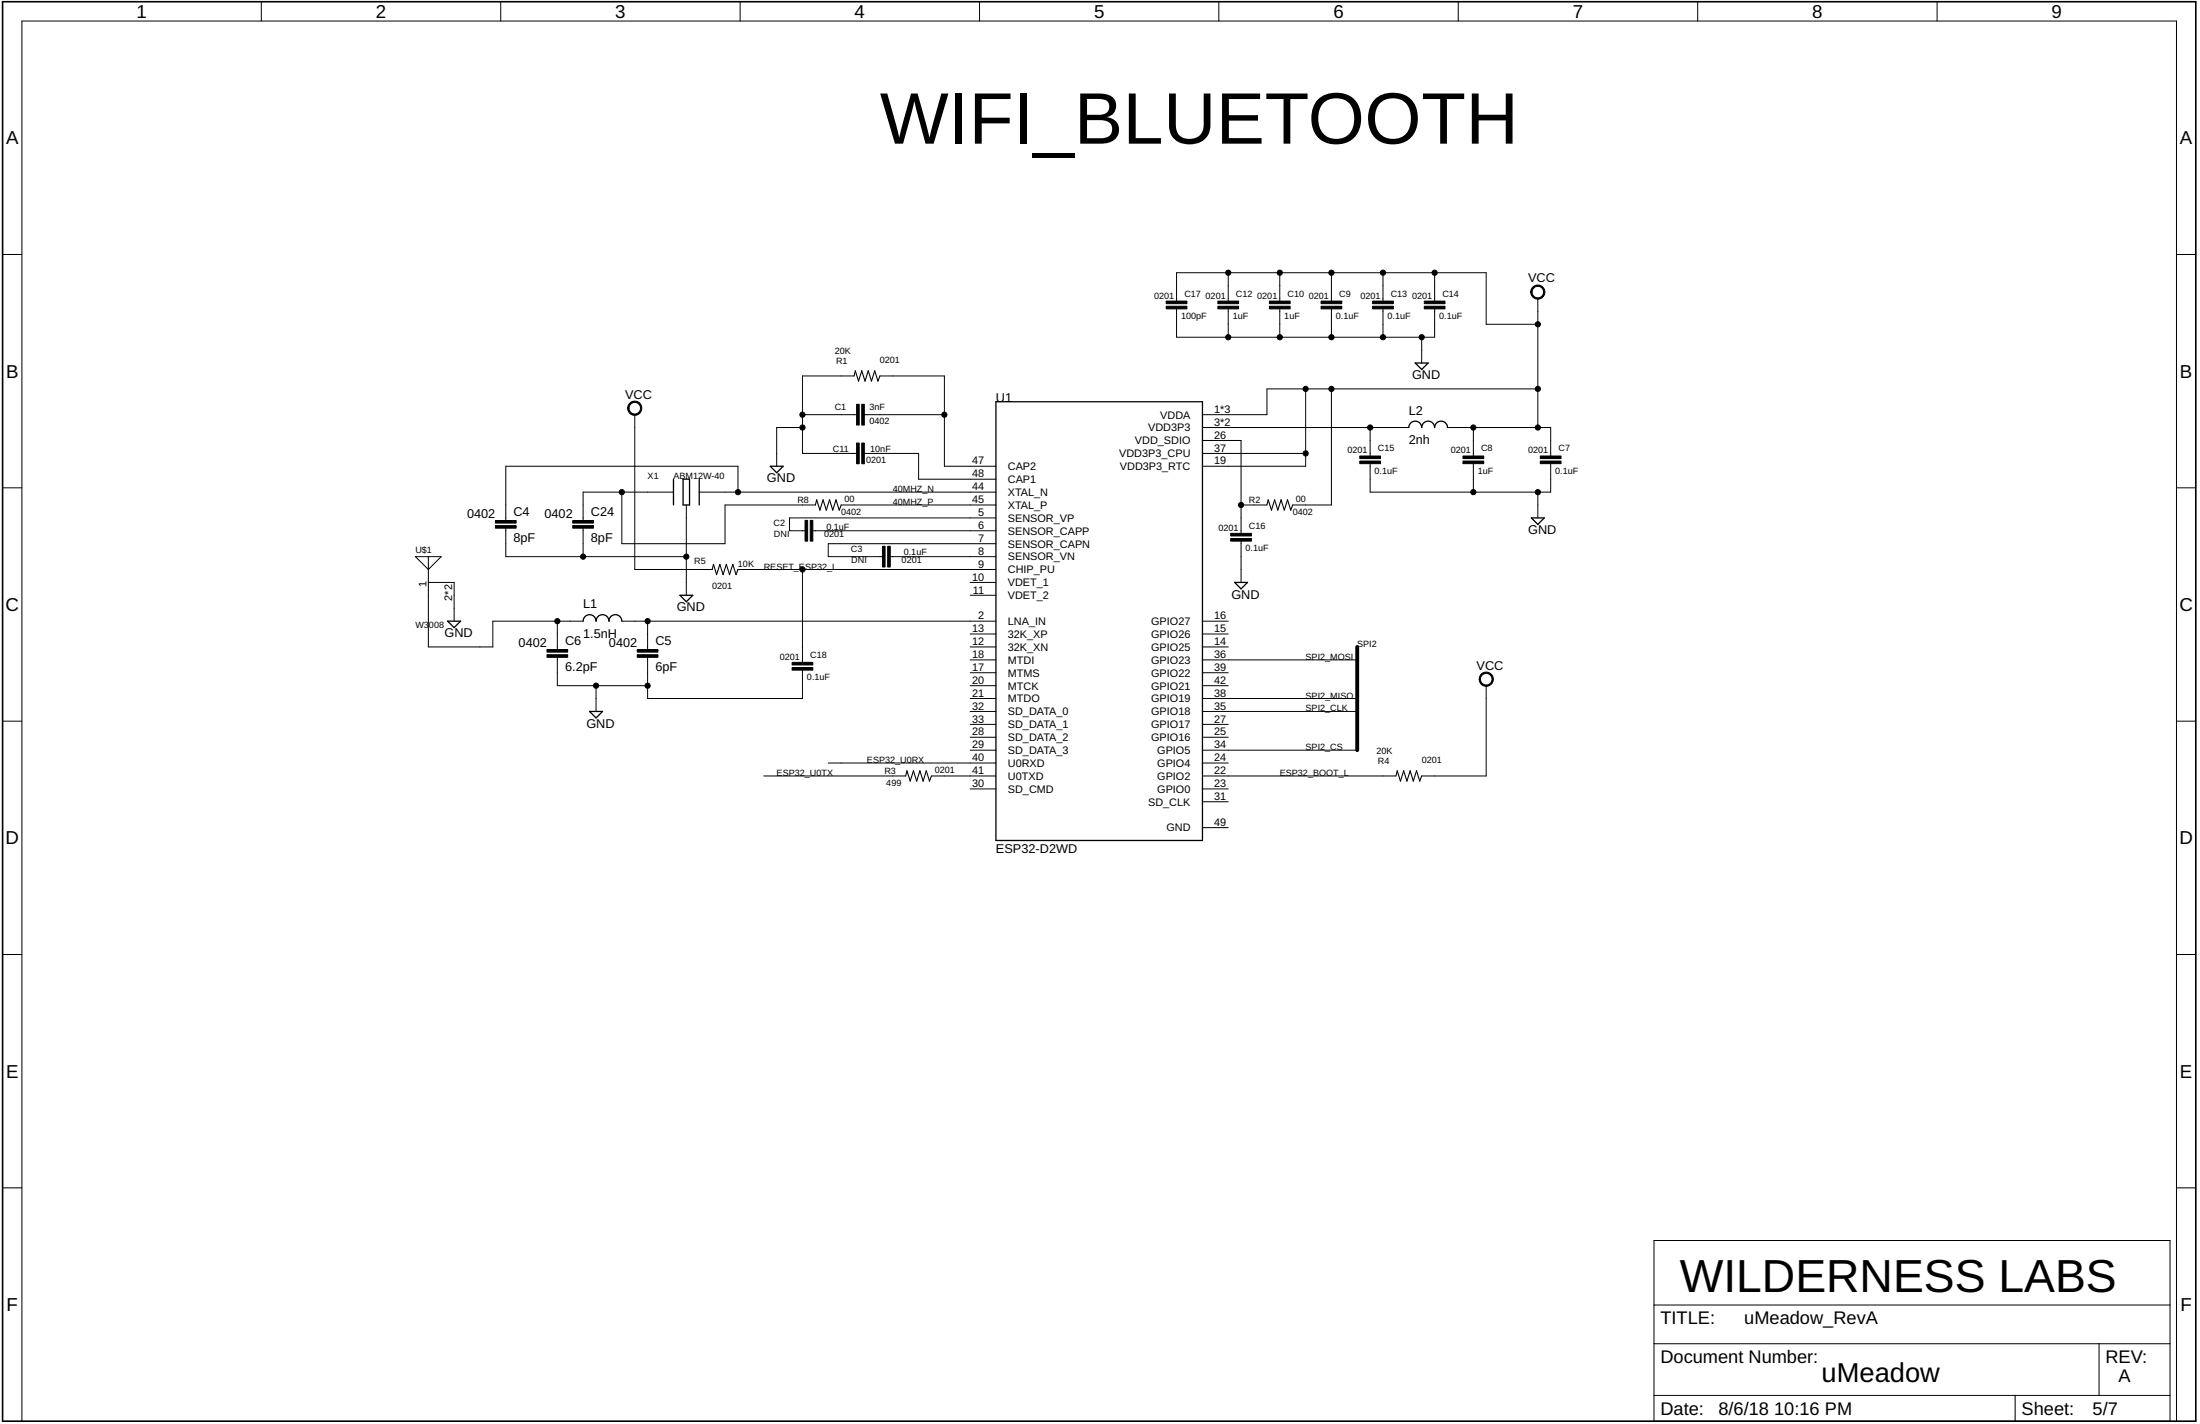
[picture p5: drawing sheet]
<svg xmlns="http://www.w3.org/2000/svg" width="432mm" height="279mm" viewBox="0 0 432 279" stroke-linecap="round" stroke-linejoin="round" font-family="sans-serif">
<path d="M.5 .3h430.5v278.5h-430.5z" fill="none" stroke="#000" stroke-width=".32"/>
<g fill="none" stroke="#000" stroke-width=".2">
<path d="M51.3 .3v3.8M98.3 .3v3.8M145.3 .3v3.8M192.3 .3v3.8M239.2 .3v3.8M286.2 .3v3.8M333.2 .3v3.8M380.2 .3v3.8M.5 49.9h3.8M230.9 59.1v-5.6h60.8v10.1h10.1M241.1 53.5v5.6M251.2 53.5v5.6"/>
<path d="M261.3 53.5v5.6M271.4 53.5v5.6M281.6 53.5v5.6M301.8 58.6v25.3M427.2 49.9h3.8M167.6 73.8h-10.1v15.2h10.6M172.7 73.8h12.7v17.7h10.1M230.9 60.6v5.6h50.7v-5.6M241.1 60.6v5.6M251.2 60.6v5.6M256.3 76.3v15.2h-20.3M261.3 76.3v22.8h-7.6"/>
<path d="M261.3 60.6v5.6M271.4 60.6v5.6M279 66.2v5M301.8 76.3h-53.1v5.1h-12.7M.5 95.7h3.8M122 96.6v10.1h20.3v-7.6h17.7M124.6 81.4v30.3h15.2M132.2 96.6h-17.8v5.5M134.7 99.1v17.7M137.2 96.6h58.3M144.8 96.6v-5.1h-45.5v10.6M157.5 81.4h10.6"/>
<path d="M157.5 83.9h-5.1v7.6M165.1 99.1h30.4M169.7 81.4h15.7M169.7 89h10.6v5h15.2M236 83.9h40.5M236 86.4h7.6v18.2M236 89h20.3M243.6 99.1h5.1M268.9 91v5.6h35.5v-5.6M268.9 83.9v5.6M284.1 83.9h20.3v5.6M289.2 83.9v5.6"/>
<path d="M289.2 91v5.6M301.8 96.6v5M427.2 95.7h3.8M81.5 109.2h5.1l-2.5 2.5zM84.1 109.2v17.7h12.6v-5h17.7M84.1 114.3h5v7.6M99.3 103.6v5.6h35.4M114.4 103.6v5.6M144.8 111.7h50.7M157.5 111.7v18.3M159.5 104.1h36M174.7 109.2h20.8"/>
<path d="M190.4 114.3h5.1M190.4 116.8h5.1M195.5 101.6h-40.5v2.5h3M195.5 106.7h-32.9v2.5h10.6M243.6 106.2v8.1M109.4 129v5.5h17.7M109.4 121.9v5.5M117 134.5v5.1M122 121.9h73.5M127.1 129v8.1h30.4v-5.6M127.1 121.9v5.5M190.4 124.4h5.1"/>
<path d="M190.4 126.9h5.1M190.4 132h5.1M190.4 129.5h5.1M190.4 134.5h5.1M190.4 137.1h5.1M190.4 139.6h5.1M236 121.9h5.1M236 124.4h5.1M236 126.9h5.1M236 132h5.1M236 129.5h30.4M236 134.5h5.1"/>
<path d="M236 137.1h30.4M236 139.6h30.4M291.7 134.5v17.8h-12.7M.5 141.5h3.8M149.9 152.3h27.9M162.6 149.7h32.9M182.8 152.3h12.7M190.4 154.8h5.1M190.4 144.7h5.1M190.4 142.1h5.1M190.4 147.2h5.1M236 152.3h38"/>
<path d="M236 154.8h5.1M236 149.7h5.1M236 144.7h5.1M236 142.1h5.1M236 147.2h30.4M236 157.3h5.1M427.2 141.5h3.8M236 162.4h5.1M.5 187.3h3.8M427.2 187.3h3.8M.5 233.1h3.8M427.2 233.1h3.8"/>
<path d="M324.6 243.4h101.3v35.4h-101.3zM324.6 256.1h101.3M4.3 278.8v-274.7h422.9v274.7M324.6 263.7h101.3M324.6 273.8h101.3M395.5 273.8v5M412 263.7v10.1"/>
</g>
<g fill="none" stroke="#000" stroke-width=".25">
<path d="M195.5 78.8h40.5v86.1h-40.5zM277.8 71.2h2.5l-1.3 1.3zM132.2 94v5.1M134.1 94h1.2v5.1h-1.2zM137.2 94v5.1M151.2 91.5h2.5l-1.3 1.3zM276.5 83.9a1.26 1.26 0 0 1 1.3-1.3 1.26 1.26 0 0 1 1.2 1.3 1.27 1.27 0 0 1 1.3-1.3 1.27 1.27 0 0 1 1.3 1.3 1.26 1.26 0 0 1 1.2-1.3 1.26 1.26 0 0 1 1.3 1.3M133.5 116.8h2.5l-1.3 1.3zM242.3 114.3h2.6l-1.3 1.2zM300.6 101.6h2.5l-1.3 1.3zM87.9 121.9h2.5l-1.3 1.2zM114.4 121.9a1.27 1.27 0 0 1 1.3-1.3 1.27 1.27 0 0 1 1.3 1.3 1.27 1.27 0 0 1 1.3-1.3 1.27 1.27 0 0 1 1.2 1.3 1.26 1.26 0 0 1 1.3-1.3 1.26 1.26 0 0 1 1.2 1.3"/>
<path d="M115.7 139.6h2.6l-1.3 1.3z"/>
</g>
<g fill="#000" stroke="#000" stroke-width=".2">
<path d="M228.9 59.1h4.1v.5h-4.1zM239 59.1h4.1v.5h-4.1zM249.2 59.1h4v.5h-4zM259.3 59.1h4.1v.5h-4.1zM269.4 59.1h4.1v.5h-4.1zM279.5 59.1h4.1v.5h-4.1zM168.1 79.3h.5v4.1h-.5zM169.1 79.3h.6v4.1h-.6zM228.9 60.1h4.1v.5h-4.1zM239 60.1h4.1v.5h-4.1zM249.2 60.1h4v.5h-4zM259.3 60.1h4.1v.5h-4.1z"/>
<path d="M269.4 60.1h4.1v.5h-4.1zM279.5 60.1h4.1v.5h-4.1zM168.1 86.9h.5v4.1h-.5zM169.1 86.9h.6v4.1h-.6zM266.9 90.5h4.1v.5h-4.1zM266.9 89.5h4.1v.5h-4.1zM287.1 90.5h4.1v.5h-4.1zM287.1 89.5h4.1v.5h-4.1zM302.3 90.5h4.1v.5h-4.1zM302.3 89.5h4.1v.5h-4.1zM97.2 103.1h4.1v.5h-4.1zM97.2 102.1h4.1v.5h-4.1z"/>
<path d="M112.4 103.1h4.1v.5h-4.1zM112.4 102.1h4.1v.5h-4.1zM158 102.1h.5v4.1h-.5zM159 102.1h.5v4.1h-.5zM173.2 107.2h.5v4.1h-.5zM174.2 107.2h.5v4.1h-.5zM241.6 105.7h4v.5h-4zM241.6 104.6h4v.6h-4zM107.4 128.5h4v.5h-4zM107.4 127.4h4v.6h-4zM125.1 128.5h4v.5h-4zM125.1 127.4h4v.6h-4z"/>
<path d="M155.5 131h4v.5h-4zM155.5 130h4v.5h-4z"/>
</g>
<path d="M167.6 73.8l.3-1.1 .6 2.1 .6-2.1 .7 2.1 .6-2.1 .6 2.1 .7-2.1 .6 2.1 .4-1M160 99.1l.3-1 .6 2 .6-2 .7 2 .6-2 .6 2 .7-2 .6 2 .4-1M248.7 99.1l.2-1 .7 2 .6-2 .6 2 .6-2 .7 2 .6-2 .6 2 .4-1M139.8 111.7l.2-1 .7 2.1 .6-2.1 .6 2.1 .7-2.1 .6 2.1 .6-2.1 .7 2.1 .3-1.1M177.8 152.3l.2-1.1 .6 2.1 .7-2.1 .6 2.1 .7-2.1 .6 2.1 .6-2.1 .6 2.1 .4-1M274 152.3l.2-1.1 .7 2.1 .6-2.1 .6 2.1 .7-2.1 .6 2.1 .6-2.1 .7 2.1 .3-1" fill="none" stroke="#000" stroke-width=".21"/>
<g fill="#000" stroke="#000" stroke-width=".2">
<path d="M300.8 56.3a1.4 1.4 0 0 1 2.2 .3 1.4 1.4 0 0 1-.8 2 1.4 1.4 0 0 1-1.8-1.3h.3a1.14 1.14 0 0 1 1.6-1 1.14 1.14 0 0 1 .3 1.8 1.14 1.14 0 0 1-1.9-.5v-.3h-.3z" fill-rule="evenodd"/>
<path d="M123.6 79.1a1.39 1.39 0 0 1 2.2 .3 1.39 1.39 0 0 1-.8 2 1.39 1.39 0 0 1-1.8-1.3h.2a1.14 1.14 0 0 1 1.6-1.1 1.14 1.14 0 0 1 .3 1.9 1.14 1.14 0 0 1-1.8-.5l-.1-.3h-.2z" fill-rule="evenodd"/>
<path d="M290.7 132.3a1.4 1.4 0 0 1 2.2 .2 1.4 1.4 0 0 1-.8 2.1 1.4 1.4 0 0 1-1.8-1.3h.3a1.14 1.14 0 0 1 1.7-1 1.14 1.14 0 0 1 .1 1.9 1.14 1.14 0 0 1-1.8-.7v-.2h-.3z" fill-rule="evenodd"/>
<circle cx="241.1" cy="53.5" r=".51"/>
<circle cx="251.2" cy="53.5" r=".51"/>
<circle cx="261.3" cy="53.5" r=".51"/>
<circle cx="271.4" cy="53.5" r=".51"/>
<circle cx="281.6" cy="53.5" r=".51"/>
<circle cx="241.1" cy="66.2" r=".51"/>
<circle cx="251.2" cy="66.2" r=".51"/>
<circle cx="256.3" cy="76.3" r=".51"/>
<circle cx="261.3" cy="76.3" r=".51"/>
<circle cx="261.3" cy="66.2" r=".51"/>
<circle cx="271.4" cy="66.2" r=".51"/>
<circle cx="279" cy="66.2" r=".51"/>
<circle cx="301.8" cy="63.6" r=".51"/>
<circle cx="301.8" cy="76.3" r=".51"/>
<circle cx="122" cy="96.6" r=".51"/>
<circle cx="144.8" cy="96.6" r=".51"/>
<circle cx="157.5" cy="83.9" r=".51"/>
<circle cx="157.5" cy="81.4" r=".51"/>
<circle cx="185.4" cy="81.4" r=".51"/>
<circle cx="243.6" cy="99.1" r=".51"/>
<circle cx="256.3" cy="89" r=".51"/>
<circle cx="268.9" cy="83.9" r=".51"/>
<circle cx="289.2" cy="96.6" r=".51"/>
<circle cx="289.2" cy="83.9" r=".51"/>
<circle cx="301.8" cy="96.6" r=".51"/>
<circle cx="301.8" cy="83.9" r=".51"/>
<circle cx="114.4" cy="109.2" r=".51"/>
<circle cx="134.7" cy="109.2" r=".51"/>
<circle cx="157.5" cy="111.7" r=".51"/>
<circle cx="109.4" cy="121.9" r=".51"/>
<circle cx="117" cy="134.5" r=".51"/>
<circle cx="127.1" cy="134.5" r=".51"/>
<circle cx="127.1" cy="121.9" r=".51"/>
</g>
<path d="M266.4 126.9v20.3" fill="none" stroke="#000" stroke-width=".76"/>
<text font-size="14.3" x="172.7" y="28.2">WIFI_BLUETOOTH</text>
<text font-size="9.1" x="329.7" y="253.5">WILDERNESS LABS</text>
<text font-size="5.4" x="357.5" y="271.3">uMeadow</text>
<g font-size="3.7">
<text x="26.8" y="3.5">1</text>
<text x="73.8" y="3.5">2</text>
<text x="120.8" y="3.5">3</text>
<text x="167.7" y="3.5">4</text>
<text x="214.7" y="3.5">5</text>
<text x="261.7" y="3.5">6</text>
<text x="308.7" y="3.5">7</text>
<text x="355.7" y="3.5">8</text>
<text x="402.7" y="3.5">9</text>
<text x="1.2" y="28.3">A</text>
<text x="427.9" y="28.3">A</text>
<text x="1.2" y="74.1">B</text>
<text x="427.9" y="74.1">B</text>
<text x="1.1" y="119.9">C</text>
<text x="427.8" y="119.9">C</text>
<text x="1.1" y="165.7">D</text>
<text x="427.8" y="165.7">D</text>
<text x="1.2" y="211.5">E</text>
<text x="427.9" y="211.5">E</text>
<text x="1.3" y="257.2">F</text>
<text x="428" y="257.2">F</text>
</g>
<g font-size="3.6">
<text x="325.9" y="259.9">TITLE:</text>
<text x="342.3" y="259.9">uMeadow_RevA</text>
<text x="325.9" y="267.5">Document Number:</text>
<text x="413.2" y="267.5">REV:</text>
<text x="415.8" y="271.3">A</text>
<text x="325.9" y="277.6">Date:</text>
<text x="337.3" y="277.6">8/6/18</text>
<text x="348.2" y="277.6">10:16 PM</text>
<text x="396.8" y="277.6">Sheet:</text>
<text x="410.7" y="277.6">5/7</text>
</g>
<g font-size="2.5">
<text x="299.9" y="55.4">VCC</text>
<text x="277.1" y="74.4">GND</text>
<text x="122.7" y="78.2">VCC</text>
<text x="195.5" y="78.8">U1</text>
<text x="276.5" y="81.4">L2</text>
<text x="276.5" y="87.2">2nh</text>
<text x="150.5" y="94.7">GND</text>
<text x="91.7" y="101.6">0402</text>
<text x="100.8" y="101.2">C4</text>
<text x="106.9" y="101.6">0402</text>
<text x="116" y="101.2">C24</text>
<text x="100.8" y="106.3">8pF</text>
<text x="116" y="106.3">8pF</text>
<text x="299.9" y="104.8">GND</text>
<text x="114.5" y="119.3">L1</text>
<text x="132.8" y="120">GND</text>
<text x="241.7" y="117.4">GND</text>
<text x="87.2" y="125">GND</text>
<text x="114.5" y="125.2">1.5nH</text>
<text x="101.8" y="126.9">0402</text>
<text x="110.9" y="131.6">6.2pF</text>
<text x="110.9" y="126.6">C6</text>
<text x="119.5" y="126.9">0402</text>
<text x="128.6" y="131.6">6pF</text>
<text x="128.6" y="126.6">C5</text>
<text x="289.8" y="131.4">VCC</text>
<text x="115.1" y="142.8">GND</text>
<text x="195.5" y="167.5">ESP32-D2WD</text>
</g>
<g font-size="2.1">
<text x="227.7" y="82.1">VDDA</text>
<text x="238.3" y="81">1*3</text>
<text x="238.3" y="83.5">3*2</text>
<text x="219.7" y="89.7">VDD3P3_CPU</text>
<text x="222.7" y="87.2">VDD_SDIO</text>
<text x="225.3" y="84.7">VDD3P3</text>
<text x="238.3" y="86.1">26</text>
<text x="238.3" y="88.6">37</text>
<text x="190.8" y="91.1">47</text>
<text x="190.8" y="93.7">48</text>
<text x="197.8" y="92.2">CAP2</text>
<text x="197.8" y="94.8">CAP1</text>
<text x="219.8" y="92.3">VDD3P3_RTC</text>
<text x="238.3" y="91.1">19</text>
<text x="190.8" y="96.2">44</text>
<text x="190.8" y="98.7">45</text>
<text x="192" y="101.3">5</text>
<text x="197.8" y="97.3">XTAL_N</text>
<text x="197.8" y="99.8">XTAL_P</text>
<text x="192" y="103.8">6</text>
<text x="192" y="106.3">7</text>
<text x="197.8" y="102.4">SENSOR_VP</text>
<text x="197.8" y="104.9">SENSOR_CAPP</text>
<text x="197.8" y="107.4">SENSOR_CAPN</text>
<text x="190.8" y="113.9">10</text>
<text x="192" y="108.9">8</text>
<text x="192" y="111.4">9</text>
<text x="197.8" y="110">SENSOR_VN</text>
<text x="197.8" y="112.5">CHIP_PU</text>
<text x="83.7" y="115.3" transform="rotate(-90 83.7 115.3)">1</text>
<text x="88.8" y="117.8" transform="rotate(-90 88.8 117.8)">2*2</text>
<text x="190.9" y="116.5">11</text>
<text x="197.8" y="115">VDET_1</text>
<text x="197.8" y="117.6">VDET_2</text>
<text x="190.8" y="124">13</text>
<text x="192" y="121.5">2</text>
<text x="197.8" y="122.6">LNA_IN</text>
<text x="197.8" y="125.2">32K_XP</text>
<text x="225.9" y="125.2">GPIO26</text>
<text x="225.9" y="122.6">GPIO27</text>
<text x="238.3" y="124">15</text>
<text x="238.3" y="121.5">16</text>
<text x="190.8" y="126.6">12</text>
<text x="190.8" y="131.6">17</text>
<text x="190.8" y="129.1">18</text>
<text x="197.8" y="127.7">32K_XN</text>
<text x="197.8" y="130.2">MTDI</text>
<text x="225.9" y="127.7">GPIO25</text>
<text x="225.9" y="130.2">GPIO23</text>
<text x="238.3" y="126.6">14</text>
<text x="238.3" y="129.1">36</text>
<text x="238.3" y="131.6">39</text>
<text x="190.8" y="134.2">20</text>
<text x="190.8" y="136.7">21</text>
<text x="197.8" y="132.8">MTMS</text>
<text x="197.8" y="135.3">MTCK</text>
<text x="197.8" y="137.8">MTDO</text>
<text x="225.9" y="137.8">GPIO19</text>
<text x="225.9" y="132.8">GPIO22</text>
<text x="225.9" y="135.3">GPIO21</text>
<text x="238.3" y="136.7">38</text>
<text x="238.3" y="134.2">42</text>
<text x="190.8" y="139.2">32</text>
<text x="190.8" y="141.8">33</text>
<text x="197.8" y="140.4">SD_DATA_0</text>
<text x="197.8" y="142.9">SD_DATA_1</text>
<text x="225.9" y="142.9">GPIO17</text>
<text x="225.9" y="140.4">GPIO18</text>
<text x="238.3" y="141.8">27</text>
<text x="238.3" y="139.2">35</text>
<text x="190.8" y="144.3">28</text>
<text x="190.8" y="146.8">29</text>
<text x="190.8" y="149.4">40</text>
<text x="197.8" y="145.4">SD_DATA_2</text>
<text x="197.8" y="148">SD_DATA_3</text>
<text x="225.9" y="145.4">GPIO16</text>
<text x="227.1" y="148">GPIO5</text>
<text x="238.3" y="149.4">24</text>
<text x="238.3" y="144.3">25</text>
<text x="238.3" y="146.8">34</text>
<text x="190.8" y="154.4">30</text>
<text x="190.8" y="151.9">41</text>
<text x="197.8" y="155.5">SD_CMD</text>
<text x="197.8" y="150.5">U0RXD</text>
<text x="197.8" y="153">U0TXD</text>
<text x="227.1" y="153">GPIO2</text>
<text x="227.1" y="155.6">GPIO0</text>
<text x="227.1" y="150.5">GPIO4</text>
<text x="238.3" y="151.9">22</text>
<text x="238.3" y="154.4">23</text>
<text x="225.3" y="158.1">SD_CLK</text>
<text x="238.3" y="157">31</text>
<text x="228.9" y="163.1">GND</text>
<text x="238.3" y="162">49</text>
</g>
<g font-size="1.8">
<text x="226.5" y="58.6">0201</text>
<text x="232.5" y="58.2">C17</text>
<text x="236.6" y="58.6">0201</text>
<text x="242.6" y="58.2">C12</text>
<text x="246.8" y="58.6">0201</text>
<text x="252.7" y="58.2">C10</text>
<text x="256.9" y="58.6">0201</text>
<text x="262.8" y="58.2">C9</text>
<text x="267" y="58.6">0201</text>
<text x="273" y="58.2">C13</text>
<text x="277.1" y="58.6">0201</text>
<text x="283.1" y="58.2">C14</text>
<text x="231.8" y="62.6">100pF</text>
<text x="241.9" y="62.6">1uF</text>
<text x="252.1" y="62.6">1uF</text>
<text x="262.2" y="62.6">0.1uF</text>
<text x="272.3" y="62.6">0.1uF</text>
<text x="282.5" y="62.6">0.1uF</text>
<text x="163.8" y="69.5">20K</text>
<text x="164.1" y="71.5">R1</text>
<text x="172.7" y="71.2">0201</text>
<text x="163.8" y="80.5">C1</text>
<text x="170.6" y="83.3">0402</text>
<text x="170.6" y="80.5">3nF</text>
<text x="163.5" y="88.7">C11</text>
<text x="170.8" y="88.7">10nF</text>
<text x="264.5" y="89">0201</text>
<text x="270.4" y="88.6">C15</text>
<text x="284.7" y="89">0201</text>
<text x="290.7" y="88.6">C8</text>
<text x="299.9" y="89">0201</text>
<text x="305.9" y="88.6">C7</text>
<text x="127.1" y="94">X1</text>
<text x="132.2" y="94">ABM12W-40</text>
<text x="170" y="90.9">0201</text>
<text x="269.8" y="93">0.1uF</text>
<text x="290.1" y="93">1uF</text>
<text x="305.3" y="93">0.1uF</text>
<text x="156.5" y="98.7">R8</text>
<text x="165.1" y="101">0402</text>
<text x="165.7" y="98.6">00</text>
<text x="175.2" y="96.6">40MHZ_N</text>
<text x="175.2" y="99.1">40MHZ_P</text>
<text x="245.1" y="98.7">R2</text>
<text x="253.7" y="101">0402</text>
<text x="254.4" y="98.6">00</text>
<text x="151.8" y="103.3">C2</text>
<text x="151.9" y="105.4">DNI</text>
<text x="161.8" y="105.4">0201</text>
<text x="162.2" y="103.9">0.1uF</text>
<text x="239.2" y="104.1">0201</text>
<text x="245.1" y="103.8">C16</text>
<text x="81.5" y="108.6">U$1</text>
<text x="136.2" y="110.7">R5</text>
<text x="144.8" y="111.2">10K</text>
<text x="149.9" y="111.7">RESET_E</text>
<text x="158" y="111.7">SP32_L</text>
<text x="167" y="108.3">C3</text>
<text x="167.1" y="110.5">DNI</text>
<text x="177" y="110.5">0201</text>
<text x="177.4" y="109">0.1uF</text>
<text x="244.5" y="108.2">0.1uF</text>
<text x="139.8" y="115.5">0201</text>
<text x="81.5" y="123.2">W3</text>
<text x="84.2" y="123.2">008</text>
<text x="153.1" y="129.5">0201</text>
<text x="159" y="129.1">C18</text>
<text x="256.3" y="129.5">SPI2_MOSI</text>
<text x="266.4" y="126.9">SPI2</text>
<text x="158.4" y="133.5">0.1uF</text>
<text x="256.3" y="137.1">SPI2_MISO</text>
<text x="256.3" y="139.6">SPI2_CLK</text>
<text x="170.2" y="149.7">ESP32_U0RX</text>
<text x="256.3" y="147.2">SPI2_CS</text>
<text x="270.2" y="148">20K</text>
<text x="270.4" y="150">R4</text>
<text x="279" y="149.7">0201</text>
<text x="152.4" y="152.3">ESP32_U0TX</text>
<text x="173.6" y="151.9">R3</text>
<text x="174" y="154.3">499</text>
<text x="183.5" y="151.6">0201</text>
<text x="251.2" y="152.3">ESP32_BOOT_L</text>
</g>
</svg>
